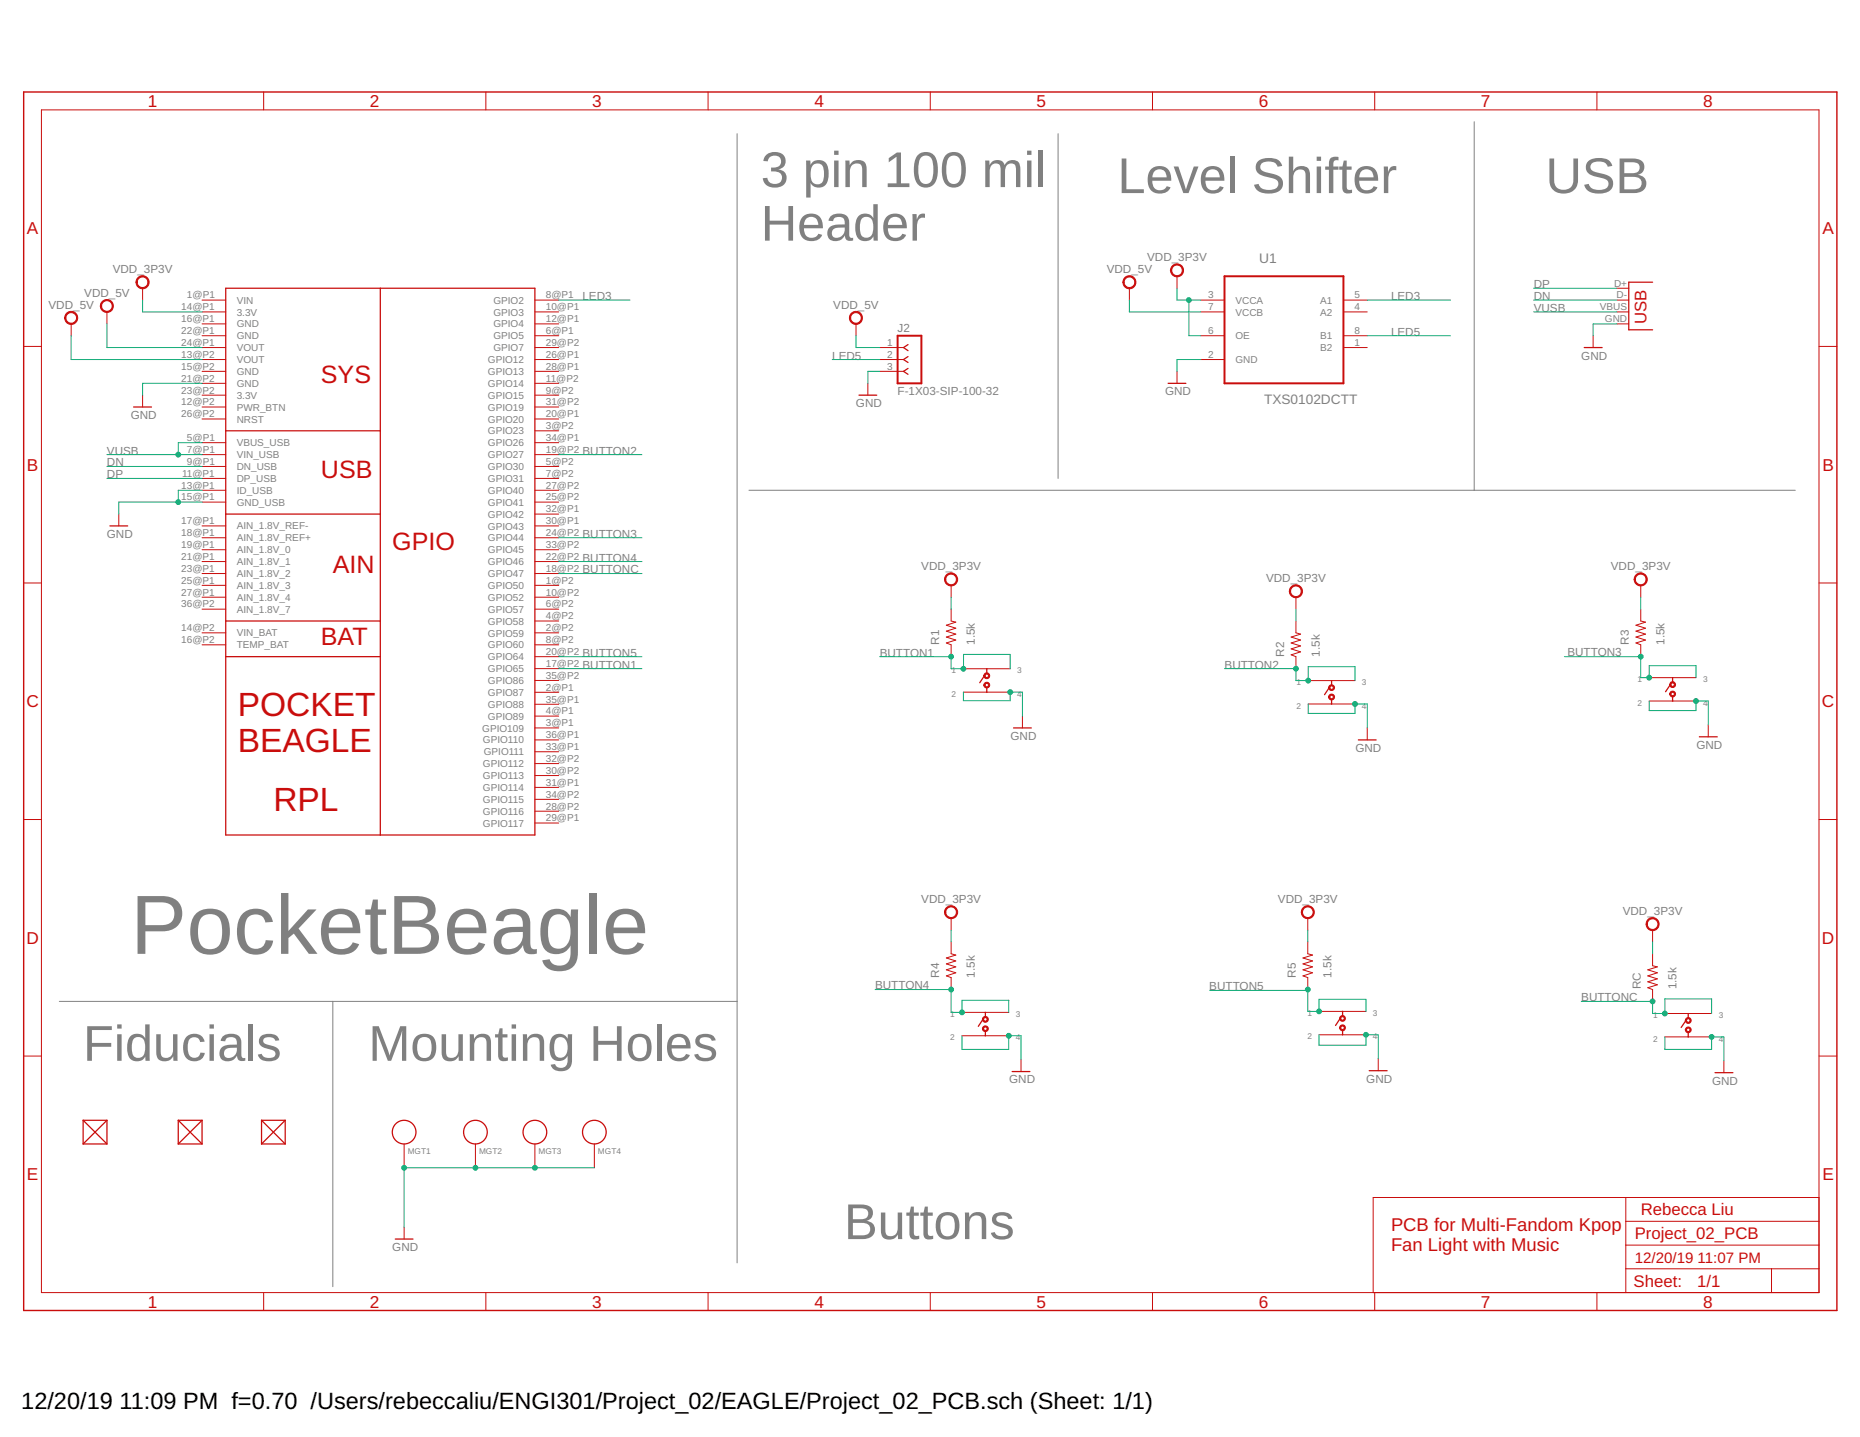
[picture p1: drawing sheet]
<svg xmlns="http://www.w3.org/2000/svg" width="279mm" height="216mm" viewBox="0 0 279 216" stroke-linecap="round" stroke-linejoin="round" font-family="sans-serif">
<path d="M221.4 18.3v55.4M110.7 20.1v169.6M158.9 20.1v51.8M112.5 73.7h157.2M8.9 150.5h101.8M50 150.5v42.8" fill="none" stroke="#808080" stroke-width=".15"/>
<g fill="none" stroke="#c90d0c" stroke-width=".19">
<path d="M33.9 43.3h46.4v82.2h-46.4zM57.1 43.3v82.2M129 59.4h2.7M136.4 51.8l-.7 .4 .7 .5M136.4 53.6l-.7 .4 .7 .5M136.4 55.4l-.7 .4 .7 .4M175.5 57.6h2.6M238 52.2h2.7M248.2 42.4h-3.5v7.2h3.5M16.5 79h2.7M20.1 61.2h2.7M33.9 64.7h23.2"/>
<path d="M33.9 77.2h23.2M33.9 93.3h23.2M33.9 98.7h23.2M147.9 101.5l-.7 1.1M148.2 100.5v.7M148.2 103.3v.7M152.3 109.4h2.6M199.7 103.3l-.7 1.1M200 102.3v.7M200 105.1v.7M204 111.2h2.7M250.9 102.9l-.7 1"/>
<path d="M251.2 101.8v.7M251.2 104.6v.7M255.3 110.7h2.7M147.7 153.1l-.7 1.1M148 152.1v.7M148 154.9v.7M201.3 153l-.7 1.1M201.7 152v.7M201.7 154.8v.7M253.3 153.3l-.8 1.1M253.6 152.3v.7M253.6 155.1v.7"/>
<path d="M12.5 168.3l3.6 3.6M12.5 168.3h3.6M12.5 171.9h3.6M12.5 168.3v3.6M16.1 168.3l-3.6 3.6M16.1 168.3v3.6M26.8 168.3h3.6M26.8 171.9h3.6M26.8 168.3l3.6 3.6M26.8 168.3v3.6M30.4 168.3l-3.6 3.6M30.4 168.3v3.6"/>
<path d="M39.3 168.3h3.5M39.3 171.9h3.5M39.3 168.3l3.5 3.6M39.3 168.3v3.6M42.8 168.3l-3.5 3.6M42.8 168.3v3.6M152 161h2.7M205.7 160.9h2.7M257.6 161.2h2.7M59.4 186.2h2.6"/>
<circle cx="60.7" cy="170.1" r="1.78"/>
<circle cx="71.4" cy="170.1" r="1.78"/>
<circle cx="80.3" cy="170.1" r="1.78"/>
<circle cx="89.3" cy="170.1" r="1.78"/>
</g>
<g fill="none" stroke="#c90d0c" stroke-width=".15">
<path d="M6.2 16.5h267v177.7h-267zM39.6 13.8v2.7M73 13.8v2.7M106.4 13.8v2.7M139.7 13.8v2.7M173.1 13.8v2.7M206.5 13.8v2.7M239.9 13.8v2.7M3.6 52h2.6M10.7 48.7v1.7M16.1 46.9v1.8M21.4 43.3v1.8"/>
<path d="M21.4 59.4v1.8M30.4 45.1h3.5M30.4 50.4h3.5M30.4 46.9h3.5M30.4 48.7h3.5M30.4 52.2h3.5M30.4 54h3.5M30.4 55.8h3.5M30.4 59.4h3.5M30.4 57.6h3.5M80.3 45.1h3.6M80.3 50.4h3.6"/>
<path d="M80.3 46.9h3.6M80.3 48.7h3.6M80.3 52.2h3.6M80.3 54h3.6M80.3 55.8h3.6M80.3 59.4h3.6M80.3 57.6h3.6M128.6 48.7v1.7M130.4 57.6v1.8M132.1 52.2h3.6M132.1 54h3.6M132.1 55.8h3.6"/>
<path d="M169.7 43.3v1.8M176.8 41.5v1.8M176.8 55.8v1.8M180.4 45.1h3.5M180.4 50.4h3.5M180.4 46.9h3.5M180.4 54h3.5M201.8 45.1h3.6M201.8 50.4h3.6M201.8 46.9h3.6M201.8 52.2h3.6M239.3 50.4v1.8"/>
<path d="M242.9 45.1h1.8M242.9 46.9h1.8M242.9 48.7h1.8M242.9 43.3h1.8M273.2 52h2.7M17.8 77.2v1.8M30.4 66.5h3.5M30.4 68.3h3.5M30.4 70.1h3.5M30.4 71.9h3.5M30.4 73.7h3.5M30.4 75.4h3.5"/>
<path d="M30.4 79h3.5M30.4 62.9h3.5M30.4 61.2h3.5M80.3 66.5h3.6M80.3 68.3h3.6M80.3 70.1h3.6M80.3 71.9h3.6M80.3 73.7h3.6M80.3 75.4h3.6M80.3 79h3.6M80.3 62.9h3.6M80.3 77.2h3.6"/>
<path d="M80.3 64.7h3.6M80.3 61.2h3.6M3.6 87.6h2.6M30.4 80.8h3.5M30.4 82.6h3.5M30.4 84.4h3.5M30.4 86.2h3.5M30.4 87.9h3.5M30.4 89.7h3.5M30.4 95.1h3.5M30.4 91.5h3.5M30.4 96.9h3.5"/>
<path d="M80.3 80.8h3.6M80.3 82.6h3.6M80.3 84.4h3.6M80.3 86.2h3.6M80.3 87.9h3.6M80.3 89.7h3.6M80.3 95.1h3.6M80.3 93.3h3.6M80.3 91.5h3.6M80.3 96.9h3.6M80.3 98.7h3.6M142.9 91.5v1.8l.7 .2-1.4 .4 1.4 .5-1.4 .4 1.4 .5-1.4 .4 1.4 .5-1.4 .4 .7 .3v1.8"/>
<path d="M142.9 87.9v1.8M194.7 93.3v1.8l.7 .2-1.4 .4 1.4 .5-1.4 .4 1.4 .4-1.4 .5 1.4 .4-1.4 .5 .7 .3v1.8M194.7 89.7v1.8M246.5 91.5v1.8l.7 .2-1.5 .4 1.5 .5-1.5 .4 1.5 .5-1.5 .4 1.5 .5-1.5 .4 .8 .3v1.8M246.5 87.9v1.8M273.2 87.6h2.7M80.3 104h3.6M80.3 109.4h3.6M80.3 107.6h3.6M80.3 111.2h3.6M80.3 118.3h3.6M80.3 112.9h3.6"/>
<path d="M80.3 105.8h3.6M80.3 100.5h3.6M80.3 102.2h3.6M80.3 116.5h3.6M80.3 114.7h3.6M144.7 100.5h7M144.7 104h7M153.6 107.6v1.8M196.5 102.3h7M196.5 105.8h7M205.4 109.4v1.8M247.7 101.8h7.1"/>
<path d="M247.7 105.3h7.1M256.6 108.9v1.8M3.6 123.1h2.6M80.3 123.7h3.6M80.3 121.9h3.6M80.3 120.1h3.6M142.9 137.9v1.8M196.4 137.9v1.8M248.2 139.7v1.8M273.2 123.1h2.7M3.6 158.7h2.6M142.9 141.5v1.8l.7 .2-1.4 .4 1.4 .5-1.4 .4 1.4 .5-1.4 .4 1.4 .5-1.4 .4 .7 .3v1.8"/>
<path d="M144.5 152.1h7M144.5 155.6h7M153.4 159.2v1.8M196.4 141.5v1.8l.8 .2-1.5 .4 1.5 .5-1.5 .4 1.5 .5-1.5 .4 1.5 .5-1.5 .4 .7 .3v1.8M198.1 152h7.1M198.1 155.5h7.1M207 159.1v1.8M248.2 143.3v1.8l.8 .2-1.5 .4 1.5 .5-1.5 .4 1.5 .5-1.5 .4 1.5 .5-1.5 .4 .7 .3v1.8M250.1 152.3h7M250.1 155.8h7M259 159.4v1.8M273.2 158.7h2.7"/>
<path d="M60.7 171.9v3.6M71.4 171.9v3.6M80.3 171.9v3.6M89.3 171.9v3.6M244.2 179.9v14.3M273.2 179.9h-66.9v14.3M39.6 194.2v2.7M60.7 184.4v1.8M73 194.2v2.7M106.4 194.2v2.7M139.7 194.2v2.7M173.1 194.2v2.7"/>
<path d="M206.5 194.2v2.7M239.9 194.2v2.7M244.2 190.6h29M244.2 187.1h29M244.2 183.5h29M266.1 190.6v3.6"/>
</g>
<g fill="#c90d0c" stroke="#c90d0c" stroke-width=".15">
<path d="M148 101.2a.45 .45 0 0 1 .6 .1 .45 .45 0 0 1-.3 .7 .45 .45 0 0 1-.5-.5h.2a.26 .26 0 0 1 .3-.3 .26 .26 0 0 1 .1 .4 .26 .26 0 0 1-.4 0v-.1h-.2z" fill-rule="evenodd"/>
<path d="M148 102.6a.44 .44 0 0 1 .6 .2 .44 .44 0 0 1-.3 .6 .44 .44 0 0 1-.5-.5h.2a.26 .26 0 0 1 .3-.3 .26 .26 0 0 1 .1 .4 .26 .26 0 0 1-.4 0v-.1h-.2z" fill-rule="evenodd"/>
<path d="M199.7 103a.44 .44 0 0 1 .7 .1 .44 .44 0 0 1-.3 .7 .44 .44 0 0 1-.5-.5h.1a.26 .26 0 0 1 .4-.3 .26 .26 0 0 1 .1 .4 .26 .26 0 0 1-.4 0l-.1-.1h-.1z" fill-rule="evenodd"/>
<path d="M199.7 104.4a.45 .45 0 0 1 .7 .1 .45 .45 0 0 1-.3 .7 .45 .45 0 0 1-.5-.5h.1a.26 .26 0 0 1 .4-.3 .26 .26 0 0 1 .1 .5 .26 .26 0 0 1-.4-.1l-.1-.1h-.1z" fill-rule="evenodd"/>
<path d="M253.3 153a.44 .44 0 0 1 .7 .1 .44 .44 0 0 1-.3 .7 .44 .44 0 0 1-.5-.5h.1a.26 .26 0 0 1 .4-.2 .26 .26 0 0 1 .1 .4 .26 .26 0 0 1-.4-.1l-.1-.1h-.1z" fill-rule="evenodd"/>
<path d="M253.3 154.4a.44 .44 0 0 1 .7 .2 .44 .44 0 0 1-.3 .6 .44 .44 0 0 1-.5-.5h.1a.26 .26 0 0 1 .4-.2 .26 .26 0 0 1 .1 .4 .26 .26 0 0 1-.4-.1l-.1-.1h-.1z" fill-rule="evenodd"/>
<path d="M201.4 152.7a.43 .43 0 0 1 .7 .1 .43 .43 0 0 1-.3 .6 .43 .43 0 0 1-.6-.4h.2a.27 .27 0 0 1 .4-.2 .27 .27 0 0 1 .1 .4 .27 .27 0 0 1-.5-.1v-.1h-.2z" fill-rule="evenodd"/>
<path d="M201.4 154.1a.43 .43 0 0 1 .7 .1 .43 .43 0 0 1-.3 .6 .43 .43 0 0 1-.6-.4h.2a.27 .27 0 0 1 .4-.2 .27 .27 0 0 1 .1 .4 .27 .27 0 0 1-.5-.1v-.1h-.2z" fill-rule="evenodd"/>
<path d="M147.7 152.8a.45 .45 0 0 1 .7 .2 .45 .45 0 0 1-.3 .6 .45 .45 0 0 1-.5-.5h.1a.26 .26 0 0 1 .4-.2 .26 .26 0 0 1 .1 .4 .26 .26 0 0 1-.4 0l-.1-.2h-.1z" fill-rule="evenodd"/>
<path d="M147.7 154.2a.44 .44 0 0 1 .7 .2 .44 .44 0 0 1-.3 .6 .44 .44 0 0 1-.5-.4h.1a.26 .26 0 0 1 .4-.3 .26 .26 0 0 1 .1 .4 .26 .26 0 0 1-.4 0l-.1-.1h-.1z" fill-rule="evenodd"/>
<path d="M251 102.5a.45 .45 0 0 1 .7 .2 .45 .45 0 0 1-.3 .6 .45 .45 0 0 1-.6-.4h.2a.26 .26 0 0 1 .4-.3 .26 .26 0 0 1 0 .5 .26 .26 0 0 1-.4-.1v-.1h-.2z" fill-rule="evenodd"/>
<path d="M251 103.9a.44 .44 0 0 1 .6 .2 .44 .44 0 0 1-.3 .6 .44 .44 0 0 1-.5-.4h.2a.26 .26 0 0 1 .4-.2 .26 .26 0 0 1 0 .4 .26 .26 0 0 1-.4-.1v-.1h-.2z" fill-rule="evenodd"/>
<path d="M142.3 86.3a.98 .98 0 0 1 1.4 .3 .98 .98 0 0 1-.6 1.4 .98 .98 0 0 1-1.2-.9h.2a.8 .8 0 0 1 1.1-.7 .8 .8 0 0 1 .2 1.3 .8 .8 0 0 1-1.3-.4v-.2h-.2v-.3z" fill-rule="evenodd"/>
<path d="M194.1 88.1a.99 .99 0 0 1 1.5 .3 .99 .99 0 0 1-.7 1.4 .99 .99 0 0 1-1.2-1h.2a.8 .8 0 0 1 1.1-.6 .8 .8 0 0 1 .2 1.3 .8 .8 0 0 1-1.3-.4v-.3h-.2v-.3z" fill-rule="evenodd"/>
<path d="M247.6 138.1a.98 .98 0 0 1 1.5 .3 .98 .98 0 0 1-.6 1.4 .98 .98 0 0 1-1.2-.9h.1a.81 .81 0 0 1 1.2-.8 .81 .81 0 0 1 .2 1.3 .81 .81 0 0 1-1.3-.3l-.1-.2h-.1v-.3z" fill-rule="evenodd"/>
<path d="M195.8 136.3a.98 .98 0 0 1 1.5 .3 .98 .98 0 0 1-.6 1.4 .98 .98 0 0 1-1.2-.9h.1a.81 .81 0 0 1 1.2-.8 .81 .81 0 0 1 .2 1.3 .81 .81 0 0 1-1.3-.3l-.1-.2h-.1v-.3z" fill-rule="evenodd"/>
<path d="M142.3 136.3a.98 .98 0 0 1 1.4 .4 .98 .98 0 0 1-.6 1.3 .98 .98 0 0 1-1.2-.9h.2a.8 .8 0 0 1 1.1-.7 .8 .8 0 0 1 .2 1.3 .8 .8 0 0 1-1.3-.4v-.2h-.2v-.3z" fill-rule="evenodd"/>
<path d="M245.9 86.3a.99 .99 0 0 1 1.5 .3 .99 .99 0 0 1-.7 1.4 .99 .99 0 0 1-1.2-.9h.2a.8 .8 0 0 1 1.1-.7 .8 .8 0 0 1 .2 1.3 .8 .8 0 0 1-1.3-.4v-.2h-.2v-.3z" fill-rule="evenodd"/>
<path d="M20.6 41.8a.99 .99 0 0 1 1.6 0 .99 .99 0 0 1-.5 1.5 .99 .99 0 0 1-1.3-.9h.2a.8 .8 0 0 1 1.2-.6 .8 .8 0 0 1 .1 1.3 .8 .8 0 0 1-1.3-.4v-.3h-.2z" fill-rule="evenodd"/>
<path d="M176.2 39.9a.99 .99 0 0 1 1.5 .3 .99 .99 0 0 1-.7 1.4 .99 .99 0 0 1-1.2-1h.2a.8 .8 0 0 1 1.1-.7 .8 .8 0 0 1 .2 1.3 .8 .8 0 0 1-1.3-.3v-.3h-.2l.2-.5z" fill-rule="evenodd"/>
<path d="M15.2 45.4a.98 .98 0 0 1 1.6 0 .98 .98 0 0 1-.4 1.5 .98 .98 0 0 1-1.3-.9h.2a.8 .8 0 0 1 1.1-.7 .8 .8 0 0 1 .2 1.4 .8 .8 0 0 1-1.3-.5v-.2h-.2z" fill-rule="evenodd"/>
<path d="M10.1 47a.98 .98 0 0 1 1.5 .3 .98 .98 0 0 1-.7 1.4 .98 .98 0 0 1-1.2-.9h.2a.81 .81 0 0 1 1.1-.8 .81 .81 0 0 1 .2 1.3 .81 .81 0 0 1-1.3-.3v-.2h-.2l.1-.3z" fill-rule="evenodd"/>
<path d="M127.8 47.2a.98 .98 0 0 1 1.5 0 .98 .98 0 0 1-.4 1.5 .98 .98 0 0 1-1.3-.9h.2a.8 .8 0 0 1 1.2-.7 .8 .8 0 0 1 .1 1.4 .8 .8 0 0 1-1.3-.5v-.2h-.2z" fill-rule="evenodd"/>
<path d="M169 41.6a.98 .98 0 0 1 1.5 .4 .98 .98 0 0 1-.6 1.4 .98 .98 0 0 1-1.2-1h.1a.81 .81 0 0 1 1.2-.7 .81 .81 0 0 1 .2 1.3 .81 .81 0 0 1-1.3-.3l-.1-.3h-.1l.1-.6z" fill-rule="evenodd"/>
</g>
<path d="M134.8 50.4h3.6v7.2h-3.6zM183.9 41.5h17.9v16.1h-17.9z" fill="none" stroke="#c90d0c" stroke-width=".3"/>
<path d="M3.6 13.8h272.3v183.1h-272.3z" fill="none" stroke="#c90d0c" stroke-width=".21"/>
<g fill="none" stroke="#0dab76" stroke-width=".15">
<path d="M10.7 50.4v3.6h19.7M16.1 48.7v3.5h14.3M21.4 45.1v1.8h9M30.4 57.6h-9v1.8M83.9 45.1h10.7M125 54h7.1M128.6 50.4v1.8h3.5M132.1 55.8h-1.7v1.8M169.7 45.1v1.8h10.7M176.8 43.3v1.8h3.6M178.6 45.1v5.3h1.8M180.4 54h-3.6v1.8"/>
<path d="M205.4 45.1h12.5M205.4 50.4h12.5M230.4 45.1h12.5M230.4 46.9h12.5M230.4 43.3h12.5M242.9 48.7h-3.6v1.7M16.1 68.3h14.3M16.1 70.1h14.3M16.1 71.9h14.3M30.4 73.7h-3.6v1.7M30.4 66.5h-3.6v1.8M30.4 75.4h-12.6v1.8"/>
<path d="M83.9 68.3h12.5M83.9 98.7h12.5M83.9 86.2h12.5M83.9 84.4h12.5M83.9 80.8h12.5M132.1 98.7h10.8v1.8h1.8v-2.2h7v2.2M142.9 89.7v1.8M194.7 91.5v1.8M235 98.7h11.5v3.1h1.2v-1.8h7.1v1.8M246.5 89.7v1.8M83.9 100.5h12.5M144.7 104v1.3h7v-1.3h1.9v3.6"/>
<path d="M183.9 100.5h10.8v1.8h1.8v-2.1h7v2.1M196.5 105.8v1.4h7v-1.4h1.9v3.6M247.7 105.3v1.5h7.1v-1.5h1.8v3.6M142.9 139.7v1.8M196.4 139.7v1.8M131.4 148.7h11.5v3.4h1.6v-1.8h7v1.8M144.5 155.6v2.1h7v-2.1h1.9v3.6M181.7 148.8h14.7M196.4 148.7v3.3h1.7v-1.9h7.1v1.9M198.1 155.5v1.5h7.1v-1.5h1.8v3.6M237.5 150.5h10.7v1.8h1.9v-2.2h7v2.2M248.2 141.5v1.8"/>
<path d="M250.1 155.8v1.9h7v-1.9h1.9v3.6M89.3 175.5h-28.6v8.9"/>
</g>
<g fill="#0dab76" stroke="#0dab76" stroke-width=".15">
<circle cx="142.9" cy="98.7" r=".36"/>
<circle cx="144.7" cy="100.5" r=".36"/>
<circle cx="151.7" cy="104" r=".36"/>
<circle cx="203.5" cy="105.8" r=".36"/>
<circle cx="257.1" cy="155.8" r=".36"/>
<circle cx="205.2" cy="155.5" r=".36"/>
<circle cx="151.5" cy="155.6" r=".36"/>
<circle cx="254.8" cy="105.3" r=".36"/>
<circle cx="26.8" cy="75.4" r=".36"/>
<circle cx="71.4" cy="175.5" r=".36"/>
<circle cx="80.3" cy="175.5" r=".36"/>
<circle cx="60.7" cy="175.5" r=".36"/>
<circle cx="178.6" cy="45.1" r=".36"/>
<circle cx="194.7" cy="100.5" r=".36"/>
<circle cx="196.5" cy="102.3" r=".36"/>
<circle cx="248.2" cy="150.5" r=".36"/>
<circle cx="250.1" cy="152.3" r=".36"/>
<circle cx="198.1" cy="152" r=".36"/>
<circle cx="196.4" cy="148.7" r=".36"/>
<circle cx="144.5" cy="152.1" r=".36"/>
<circle cx="142.9" cy="148.7" r=".36"/>
<circle cx="247.7" cy="101.8" r=".36"/>
<circle cx="246.5" cy="98.7" r=".36"/>
<circle cx="26.8" cy="68.3" r=".36"/>
</g>
<text font-size="12.6" fill="#808080" x="19.6" y="143.3">PocketBeagle</text>
<g font-size="7.6" fill="#808080">
<text x="114.3" y="28.1">3 pin 100 mil</text>
<text x="167.9" y="29">Level Shifter</text>
<text x="232.2" y="29">USB</text>
<text x="114.3" y="36.2">Header</text>
<text x="12.5" y="159.4">Fiducials</text>
<text x="55.3" y="159.4">Mounting Holes</text>
<text x="126.8" y="186.2">Buttons</text>
</g>
<g font-size="5" fill="#c90d0c">
<text x="35.7" y="107.6">POCKET</text>
<text x="35.7" y="112.9">BEAGLE</text>
<text x="41.1" y="121.9">RPL</text>
</g>
<g font-size="3.8" fill="#c90d0c">
<text x="48.2" y="57.6">SYS</text>
<text x="48.2" y="71.9">USB</text>
<text x="58.9" y="82.6">GPIO</text>
<text x="50" y="86.2">AIN</text>
<text x="48.2" y="96.9">BAT</text>
</g>
<g font-size="3.5">
<text x="3.2" y="211.7">12/20/19</text>
<text x="17.9" y="211.7">11:09 PM f=0.70 /Users/rebeccaliu/ENGI301/Project_02/EAGLE/Project_02_PCB.sch (Sheet: 1/1)</text>
</g>
<g font-size="2.8" fill="#c90d0c">
<text x="209" y="185">PCB for Multi-Fandom Kpop</text>
<text x="209" y="188">Fan Light with Music</text>
</g>
<g font-size="2.6" fill="#c90d0c">
<text x="22.2" y="16.1">1</text>
<text x="55.6" y="16.1">2</text>
<text x="89" y="16.1">3</text>
<text x="122.3" y="16.1">4</text>
<text x="155.7" y="16.1">5</text>
<text x="189.1" y="16.1">6</text>
<text x="222.5" y="16.1">7</text>
<text x="255.8" y="16.1">8</text>
<text x="4" y="35.2">A</text>
<text x="273.7" y="35.2">A</text>
<text x="4" y="70.7">B</text>
<text x="273.7" y="70.7">B</text>
<text x="4" y="106.3">C</text>
<text x="273.7" y="106.3">C</text>
<text x="4" y="141.8">D</text>
<text x="273.7" y="141.8">D</text>
<text x="4" y="177.3">E</text>
<text x="273.7" y="177.3">E</text>
<text x="22.2" y="196.5">1</text>
<text x="55.6" y="196.5">2</text>
<text x="89" y="196.5">3</text>
<text x="122.3" y="196.5">4</text>
<text x="155.7" y="196.5">5</text>
<text x="189.1" y="196.5">6</text>
<text x="222.5" y="196.5">7</text>
<text x="255.8" y="196.5">8</text>
</g>
<g font-size="2.5" fill="#c90d0c">
<text x="247.4" y="48.7" transform="rotate(-90 247.4 48.7)">USB</text>
<text x="246.5" y="182.6">Rebecca Liu</text>
<text x="245.6" y="186.2">Project_02_PCB</text>
<text x="245.4" y="193.4">Sheet:</text>
<text x="254.9" y="193.3">1/1</text>
</g>
<g font-size="2.3" fill="#c90d0c">
<text x="245.6" y="189.7">12/20/19</text>
<text x="255" y="189.7">11:07 PM</text>
</g>
<g font-size="2.1" fill="#808080">
<text x="189.2" y="39.6">U1</text>
<text x="189.9" y="60.8">TXS0102DCTT</text>
</g>
<g font-size="1.8" fill="#808080">
<text x="16.9" y="41.1">VDD_3P3V</text>
<text x="166.3" y="41.1">VDD_5V</text>
<text x="172.3" y="39.3">VDD_3P3V</text>
<text x="7.3" y="46.4">VDD_5V</text>
<text x="12.6" y="44.6">VDD_5V</text>
<text x="87.5" y="45.1">LED3</text>
<text x="125.2" y="46.4">VDD_5V</text>
<text x="209" y="45.1">LED3</text>
<text x="230.4" y="46.9">VUSB</text>
<text x="230.4" y="45.1">DN</text>
<text x="230.4" y="43.3">DP</text>
<text x="134.8" y="49.9">J2</text>
<text x="209" y="50.4">LED5</text>
<text x="125" y="54">LED5</text>
<text x="134.8" y="59.4">F-1X03-SIP-100-32</text>
<text x="175" y="59.4">GND</text>
<text x="237.5" y="54">GND</text>
<text x="19.6" y="62.9">GND</text>
<text x="128.6" y="61.2">GND</text>
<text x="16.1" y="68.3">VUSB</text>
<text x="16.1" y="70.1">DN</text>
<text x="16.1" y="71.9">DP</text>
<text x="87.5" y="68.3">BUTTON2</text>
<text x="16.1" y="80.8">GND</text>
<text x="87.5" y="80.8">BUTTON3</text>
<text x="87.5" y="86.2">BUTTONC</text>
<text x="87.5" y="84.4">BUTTON4</text>
<text x="138.4" y="85.7">VDD_3P3V</text>
<text x="190.2" y="87.5">VDD_3P3V</text>
<text x="242" y="85.7">VDD_3P3V</text>
<text x="87.5" y="100.4">BUTTON1</text>
<text x="87.5" y="98.7">BUTTON5</text>
<text x="132.2" y="98.7">BUTTON1</text>
<text x="141.1" y="96.9" transform="rotate(-90 141.1 96.9)">R1</text>
<text x="146.4" y="96.9" transform="rotate(-90 146.4 96.9)">1.5k</text>
<text x="183.9" y="100.4">BUTTON2</text>
<text x="192.9" y="98.7" transform="rotate(-90 192.9 98.7)">R2</text>
<text x="198.2" y="98.7" transform="rotate(-90 198.2 98.7)">1.5k</text>
<text x="235.4" y="98.5">BUTTON3</text>
<text x="244.7" y="96.9" transform="rotate(-90 244.7 96.9)">R3</text>
<text x="250" y="96.9" transform="rotate(-90 250 96.9)">1.5k</text>
<text x="151.8" y="111.2">GND</text>
<text x="203.6" y="112.9">GND</text>
<text x="254.8" y="112.5">GND</text>
<text x="138.4" y="135.7">VDD_3P3V</text>
<text x="192" y="135.7">VDD_3P3V</text>
<text x="243.8" y="137.5">VDD_3P3V</text>
<text x="131.4" y="148.5">BUTTON4</text>
<text x="141.1" y="146.9" transform="rotate(-90 141.1 146.9)">R4</text>
<text x="146.4" y="146.9" transform="rotate(-90 146.4 146.9)">1.5k</text>
<text x="181.7" y="148.7">BUTTON5</text>
<text x="194.7" y="146.9" transform="rotate(-90 194.7 146.9)">R5</text>
<text x="200" y="146.9" transform="rotate(-90 200 146.9)">1.5k</text>
<text x="246.5" y="148.7" transform="rotate(-90 246.5 148.7)">RC</text>
<text x="251.8" y="148.7" transform="rotate(-90 251.8 148.7)">1.5k</text>
<text x="237.5" y="150.5">BUTTONC</text>
<text x="151.6" y="162.8">GND</text>
<text x="205.2" y="162.6">GND</text>
<text x="257.2" y="163">GND</text>
<text x="58.9" y="188">GND</text>
</g>
<g font-size="1.5" fill="#808080">
<text x="27.2" y="46.6">14@P1</text>
<text x="28.1" y="44.8">1@P1</text>
<text x="35.6" y="45.6">VIN</text>
<text x="35.6" y="47.4">3.3V</text>
<text x="74.1" y="45.6">GPIO2</text>
<text x="74.1" y="47.4">GPIO3</text>
<text x="82" y="44.8">8@P1</text>
<text x="82" y="46.6">10@P1</text>
<text x="181.5" y="44.8">3</text>
<text x="181.5" y="46.6">7</text>
<text x="185.6" y="45.6">VCCA</text>
<text x="185.6" y="47.4">VCCB</text>
<text x="198.3" y="45.6">A1</text>
<text x="198.3" y="47.4">A2</text>
<text x="203.5" y="44.8">5</text>
<text x="203.5" y="46.6">4</text>
<text x="240.3" y="46.6">VBUS</text>
<text x="242.5" y="43">D+</text>
<text x="242.8" y="44.8">D-</text>
<text x="27.2" y="48.4">16@P1</text>
<text x="27.2" y="50.2">22@P1</text>
<text x="27.2" y="52">24@P1</text>
<text x="27.2" y="53.8">13@P2</text>
<text x="35.6" y="49.2">GND</text>
<text x="35.6" y="51">GND</text>
<text x="35.6" y="52.8">VOUT</text>
<text x="74.1" y="51">GPIO5</text>
<text x="74.1" y="49.2">GPIO4</text>
<text x="74.1" y="52.8">GPIO7</text>
<text x="82" y="50.2">6@P1</text>
<text x="82" y="48.4">12@P1</text>
<text x="82" y="53.8">26@P1</text>
<text x="82" y="52">29@P2</text>
<text x="133.3" y="52">1</text>
<text x="133.3" y="53.8">2</text>
<text x="181.5" y="50.2">6</text>
<text x="181.5" y="53.8">2</text>
<text x="185.6" y="51">OE</text>
<text x="198.3" y="51">B1</text>
<text x="198.3" y="52.8">B2</text>
<text x="203.5" y="50.2">8</text>
<text x="203.5" y="52">1</text>
<text x="241.1" y="48.4">GND</text>
<text x="27.2" y="55.5">15@P2</text>
<text x="27.2" y="57.3">21@P2</text>
<text x="27.2" y="59.1">23@P2</text>
<text x="35.6" y="54.5">VOUT</text>
<text x="35.6" y="56.3">GND</text>
<text x="35.6" y="58.1">GND</text>
<text x="35.6" y="59.9">3.3V</text>
<text x="73.3" y="54.6">GPIO12</text>
<text x="73.3" y="56.3">GPIO13</text>
<text x="73.3" y="59.9">GPIO15</text>
<text x="73.3" y="58.1">GPIO14</text>
<text x="82" y="55.5">28@P1</text>
<text x="82" y="59.1">9@P2</text>
<text x="82" y="57.3">11@P2</text>
<text x="133.3" y="55.5">3</text>
<text x="185.6" y="54.5">GND</text>
<text x="27.2" y="60.9">12@P2</text>
<text x="27.2" y="62.7">26@P2</text>
<text x="35.6" y="61.7">PWR_BTN</text>
<text x="35.6" y="63.5">NRST</text>
<text x="73.3" y="63.5">GPIO20</text>
<text x="73.3" y="65.3">GPIO23</text>
<text x="73.3" y="61.7">GPIO19</text>
<text x="82" y="62.7">20@P1</text>
<text x="82" y="64.5">3@P2</text>
<text x="82" y="60.9">31@P2</text>
<text x="27.3" y="71.6">11@P1</text>
<text x="28.1" y="66.3">5@P1</text>
<text x="28.1" y="68.1">7@P1</text>
<text x="28.1" y="69.8">9@P1</text>
<text x="35.6" y="67.1">VBUS_USB</text>
<text x="35.6" y="68.8">VIN_USB</text>
<text x="35.6" y="70.6">DN_USB</text>
<text x="73.3" y="67.1">GPIO26</text>
<text x="73.3" y="70.6">GPIO30</text>
<text x="73.3" y="68.8">GPIO27</text>
<text x="82" y="66.3">34@P1</text>
<text x="82" y="69.8">5@P2</text>
<text x="82" y="71.6">7@P2</text>
<text x="82" y="68.1">19@P2</text>
<text x="27.2" y="73.4">13@P1</text>
<text x="27.2" y="75.2">15@P1</text>
<text x="35.6" y="72.4">DP_USB</text>
<text x="35.6" y="74.2">ID_USB</text>
<text x="35.6" y="76">GND_USB</text>
<text x="73.3" y="77.8">GPIO42</text>
<text x="73.3" y="72.4">GPIO31</text>
<text x="73.3" y="76">GPIO41</text>
<text x="73.3" y="74.2">GPIO40</text>
<text x="82" y="77">32@P1</text>
<text x="82" y="75.2">25@P2</text>
<text x="82" y="73.4">27@P2</text>
<text x="27.2" y="78.8">17@P1</text>
<text x="27.2" y="80.6">18@P1</text>
<text x="27.2" y="82.3">19@P1</text>
<text x="35.6" y="79.6">AIN_1.8V_REF-</text>
<text x="35.6" y="81.3">AIN_1.8V_REF+</text>
<text x="35.6" y="83.1">AIN_1.8V_0</text>
<text x="73.3" y="79.6">GPIO43</text>
<text x="73.3" y="81.3">GPIO44</text>
<text x="73.3" y="83.1">GPIO45</text>
<text x="82" y="78.8">30@P1</text>
<text x="82" y="80.6">24@P2</text>
<text x="82" y="82.3">33@P2</text>
<text x="27.2" y="84.1">21@P1</text>
<text x="27.2" y="85.9">23@P1</text>
<text x="27.2" y="87.7">25@P1</text>
<text x="27.2" y="89.5">27@P1</text>
<text x="35.6" y="84.9">AIN_1.8V_1</text>
<text x="35.6" y="86.7">AIN_1.8V_2</text>
<text x="35.6" y="88.5">AIN_1.8V_3</text>
<text x="73.3" y="88.5">GPIO50</text>
<text x="73.3" y="86.7">GPIO47</text>
<text x="73.3" y="84.9">GPIO46</text>
<text x="82" y="87.7">1@P2</text>
<text x="82" y="89.5">10@P2</text>
<text x="82" y="85.9">18@P2</text>
<text x="82" y="84.1">22@P2</text>
<text x="27.2" y="94.8">14@P2</text>
<text x="27.2" y="91.3">36@P2</text>
<text x="35.6" y="90.3">AIN_1.8V_4</text>
<text x="35.6" y="95.6">VIN_BAT</text>
<text x="35.6" y="92.1">AIN_1.8V_7</text>
<text x="73.3" y="95.6">GPIO59</text>
<text x="73.3" y="93.8">GPIO58</text>
<text x="73.3" y="92.1">GPIO57</text>
<text x="73.3" y="90.3">GPIO52</text>
<text x="82" y="94.8">2@P2</text>
<text x="82" y="93.1">4@P2</text>
<text x="82" y="91.3">6@P2</text>
<text x="27.2" y="96.6">16@P2</text>
<text x="35.6" y="97.4">TEMP_BAT</text>
<text x="73.3" y="97.4">GPIO60</text>
<text x="73.3" y="101">GPIO65</text>
<text x="73.3" y="99.2">GPIO64</text>
<text x="82" y="96.6">8@P2</text>
<text x="82" y="100.2">17@P2</text>
<text x="82" y="98.4">20@P2</text>
<text x="82" y="102">35@P2</text>
<text x="73.3" y="104.6">GPIO87</text>
<text x="73.3" y="106.3">GPIO88</text>
<text x="73.3" y="102.8">GPIO86</text>
<text x="82" y="103.8">2@P1</text>
<text x="82" y="107.3">4@P1</text>
<text x="82" y="105.6">35@P1</text>
<text x="72.4" y="109.9">GPIO109</text>
<text x="72.6" y="111.7">GPIO110</text>
<text x="72.7" y="113.5">GPIO111</text>
<text x="73.3" y="108.1">GPIO89</text>
<text x="82" y="109.1">3@P1</text>
<text x="82" y="110.9">36@P1</text>
<text x="82" y="112.7">33@P1</text>
<text x="72.6" y="118.8">GPIO114</text>
<text x="72.6" y="117.1">GPIO113</text>
<text x="72.6" y="115.3">GPIO112</text>
<text x="82" y="118.1">31@P1</text>
<text x="82" y="116.3">30@P2</text>
<text x="82" y="114.5">32@P2</text>
<text x="82" y="119.8">34@P2</text>
<text x="72.6" y="124.2">GPIO117</text>
<text x="72.6" y="122.4">GPIO116</text>
<text x="72.6" y="120.6">GPIO115</text>
<text x="82" y="123.4">29@P1</text>
<text x="82" y="121.6">28@P2</text>
</g>
<g font-size="1.2" fill="#808080">
<text x="143" y="101.2">1</text>
<text x="152.8" y="101.2">3</text>
<text x="143" y="104.7">2</text>
<text x="152.8" y="104.7">4</text>
<text x="194.7" y="103">1</text>
<text x="194.7" y="106.5">2</text>
<text x="204.6" y="103">3</text>
<text x="204.6" y="106.5">4</text>
<text x="246" y="102.5">1</text>
<text x="246" y="106">2</text>
<text x="255.8" y="102.5">3</text>
<text x="255.8" y="106">4</text>
<text x="142.7" y="152.8">1</text>
<text x="152.6" y="152.8">3</text>
<text x="196.4" y="152.7">1</text>
<text x="206.2" y="152.7">3</text>
<text x="248.3" y="153">1</text>
<text x="258.2" y="153">3</text>
<text x="142.7" y="156.3">2</text>
<text x="152.6" y="156.3">4</text>
<text x="196.4" y="156.2">2</text>
<text x="206.2" y="156.2">4</text>
<text x="248.3" y="156.5">2</text>
<text x="258.2" y="156.5">4</text>
<text x="61.2" y="173.3">MGT1</text>
<text x="72" y="173.3">MGT2</text>
<text x="80.9" y="173.3">MGT3</text>
<text x="89.8" y="173.3">MGT4</text>
</g>
</svg>
